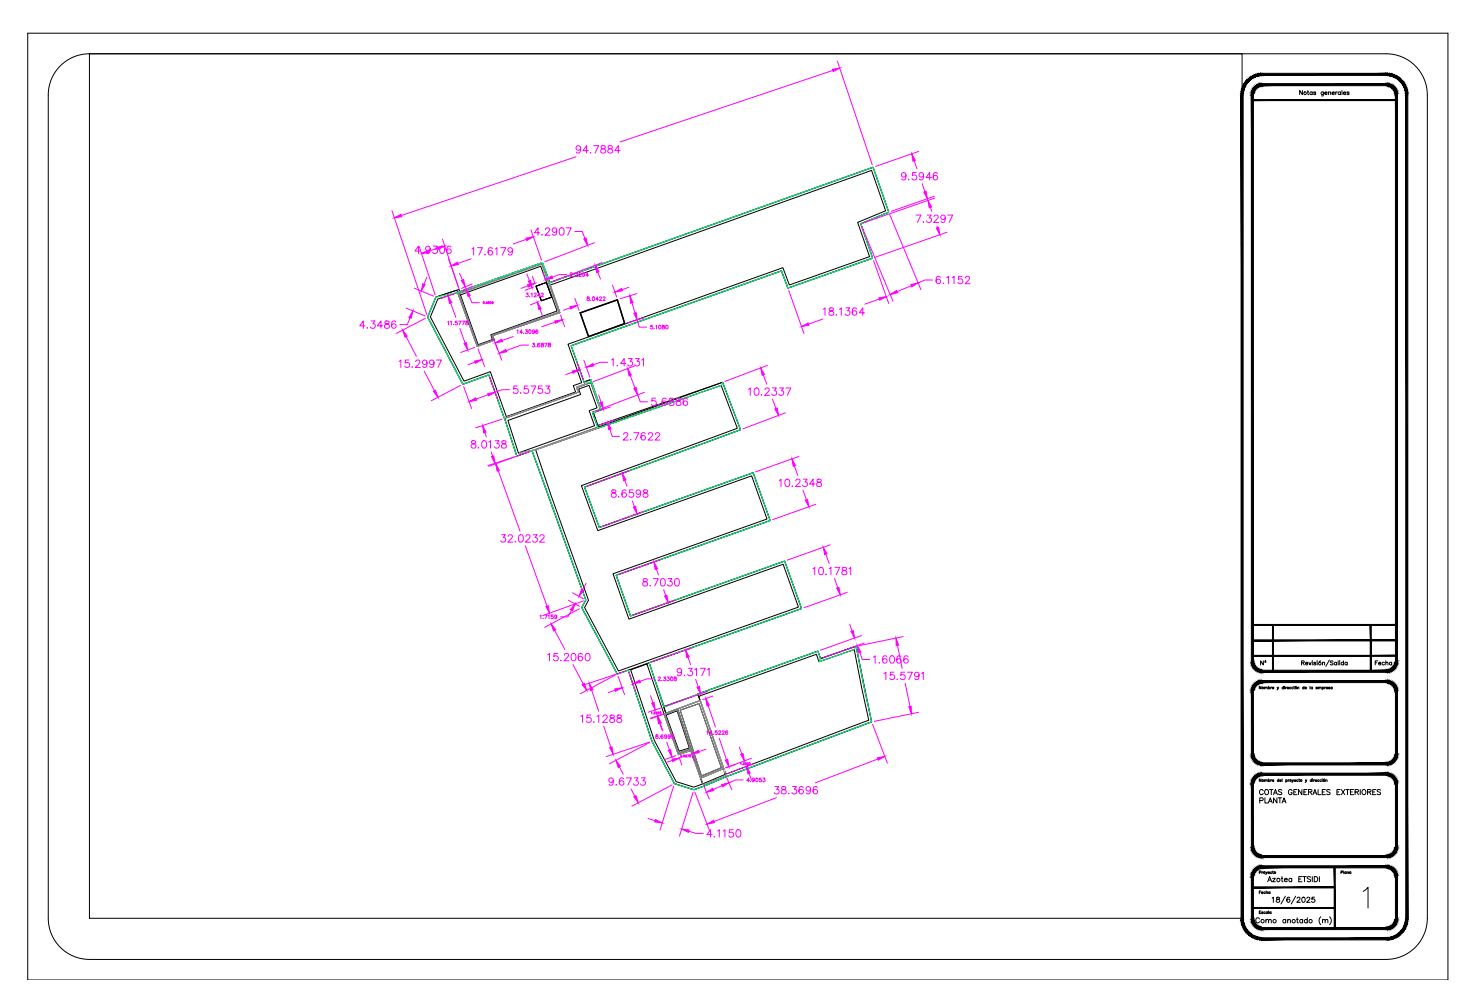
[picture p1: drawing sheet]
<svg xmlns="http://www.w3.org/2000/svg" width="914mm" height="610mm" viewBox="0 0 914 610" stroke-linecap="round" stroke-linejoin="round" font-family="sans-serif">
<!-- layer: 0 -->
<g fill="none" stroke="#000" stroke-width=".62">
<path d="M55 33h711v534h-711zM331 177l6-3 3 9-6 3zM269 183l14-4 1 1 51-18 4 12 200-71 9 28-17 7 7 21-52 19-4-11-130 46 9 24-5 2 1 3-46 16-9-27-16 6-22-41zM270 185l12-4 12 33 11-4-1-3 41-14-5-17 198-71 8 25-17 7 8 21-50 18-4-11-133 47 9 24-5 2 1 4-43 15-9-28-17 6-20-39zM283 181l52-19 10 31-41 14 1 3-11 4zM284 182l50-18 10 28-41 15 1 3-9 3zM358 193l23-8 5 15-23 8zM358 193l23-8 4 15-22 8zM360 236l4-2 7 19-5 2 3 8M311 258l46-16-1-3 8-3 6 17-5 1 4 10-50 17zM313 259l45-16-1-3 6-2 5 14-4 1 3 10-47 16zM331 278l114-40 10 26-96 36 10 27 95-33 9 26-95 34 10 28 95-34 10 27-111 39-21-39 2-5z"/>
<path d="M369 263h.1M369 263l77-27 11 29-96 36 9 24 95-33 10 29-95 34 9 25 95-34 11 30-114 40-22-41 2-5-33-92M388 414l14 43 14 27 12 3 21-8 89-34-10-46-22 7-1-4-74 26M389 413l10-3 20 56 7-3 7 21-5 2-11-4-13-25zM401 409l10 31M410 436l21-8 1 4-21 8zM418 437l14-5 14 42-14 6zM420 438l11-4 14 40-12 5zM431 428h.1M431 430l73-26 1 4 22-7 9 43-88 34zM410 441l8-4 8 25-7 3zM411 440h.1"/>
<path d="M411 441l7-2 7 23-6 2zM432 480l14-6 2 4-14 6z"/>
</g>
<!-- layer: CONTORNO -->
<path d="M269 183l13-4v2l53-19 4 12 200-71 9 28-17 7 7 21-52 19-4-11-130 46 8 23 4-2 7 19-5 2 3 9 77-28 11 29-96 36 9 24 95-33 10 29-95 34 9 25 95-34 11 30-94 33 9 27 95-34 1 4 22-7 10 46-89 34-21 8-12-3-14-27-14-43-7 2-22-41 2-5-33-92-9 3-8-23-9-27-16 6-22-41z" fill="none" stroke="#000" stroke-width=".62"/>
<!-- layer: C-TOPO -->
<g fill="none" stroke="#808080" stroke-width=".62">
<path d="M331 177l6-3 3 9-6 3zM339 174l200-71 9 28-17 7 7 21-52 19-4-11-130 46M269 183l-5 13 22 41 16-6 9 27 46-16-1-3 5-2v-1M282 181l53-19 10 31-41 14 1 3-11 4zM283 181l52-19 10 31-41 14 1 3-11 4zM283 181l51-18 11 29-42 15 1 3-9 3zM358 193l23-8 5 15-23 8zM358 193l23-8 4 15-22 8zM363 236l-7 3 1 3-46 16M364 234l7 19-5 2M364 235l7 18-5 1M369 264l-39 13-10 2 2 1"/>
<path d="M369 264l-41 14M420 438l11-4 14 40-12 5zM410 441l22-9 16 46-13 6h-1l-8-21-7 3zM410 441l22-9 15 43-1-1-14 6-6-17-7 2zM410 441l8-4 14 41-6-15-7 2zM410 441l8-4 10 29-2-4-7 3zM410 441l8-3 8 24-7 2z"/>
</g>
<path d="M282 181l53-19 10 31-41 14 1 3-11 4zM358 193l23-8 4 15-22 8zM362 236v1l-6 2 1 3-46 16M364 235l7 18-5 1M369 264l-39 13-6 2h1M410 441l22-9 15 44-1-2-14 6-6-17-7 2z" fill="none" stroke="#dcdcdc" stroke-width=".62"/>
<path d="M269 183l13-2 53-19 4 12 200-71 9 28-17 7 7 21-52 19-4-11-130 46 8 23h4v-2l7 19-5 2-1-1 4 10 76-26 1-2 11 29-96 36 9 24 95-33 10 29-95 34 9 25 95-34 11 30-94 33 9 27 22-8 73-26 1 4-1 2 22-7 1-2 10 46-89 34-21 8-12-3-14-27-14-43-7 2-22-41 2-5-33-92-9 3-8-23-9-27-16 6-22-41z" fill="none" stroke="#00ff7f" stroke-width=".62"/>
<!-- layer: Title Block -->
<g fill="none" stroke="#000" stroke-width=".62">
<path d="M17 20h876v585h-876zM37 41a25 25 0 0 1 18-8h800a25 25 0 0 1 26 26v508a25 25 0 0 1-26 25h-800a25 25 0 0 1-25-25v-508a25 25 0 0 1 7-18zM804 56v2l-2-2v2M807 57h.1M807 56v2h1M810 57a1 1 0 0 0-2 0 .8 .8 0 0 0 0 1 1 1 0 0 0 2 0M810 57v1M812 57h-1l1 1h-2M817 57l-1 2h-1M817 57a1 1 0 0 0-2 0 .8 .8 0 0 0 0 1 1 1 0 0 0 2 0M817 57h2a.8 .8 0 0 0-1 0 .8 .8 0 0 0-1 1 .8 .8 0 0 0 1 0h1M820 57h1v1"/>
<path d="M820 57v1M822 57h1a.8 .8 0 0 0-1 0 .8 .8 0 0 0 0 1h1M824 57v1M825 57h-1M827 57a.8 .8 0 0 0-1 0 .8 .8 0 0 0 0 1 .8 .8 0 0 0 1 0M827 57v1M828 56v2M829 57h1a.8 .8 0 0 0-1 0 .8 .8 0 0 0 0 1h1M832 57h-1l1 1h-1M803 409h2v-1h-2v2M804 409l1 1M805 409h2a.8 .8 0 0 0-1 0 .8 .8 0 0 0-1 0 .8 .8 0 0 0 1 1h1"/>
<path d="M808 409v1l1-1M810 408h.1M810 409v1M812 409h-1l1 1h-1M813 408h.1M813 409v1M815 408h-1M816 409h1v1M816 409v1M820 407l-2 4M823 408h-2l1 1v1h-1M825 409a1 1 0 0 0-2 0 .8 .8 0 0 0 0 1 1 1 0 0 0 2 0"/>
<path d="M825 409v1M826 408v2M827 408h.1M827 409v1M829 409a.8 .8 0 0 0-1 0 .8 .8 0 0 0 0 1 .8 .8 0 0 0 1 0M829 408v2M831 409a.8 .8 0 0 0-1 0 .8 .8 0 0 0 0 1 .8 .8 0 0 0 1 0M831 409v1M778 423v2l-1-2v2M780 424h1v1M780 424v1M781 424h1v1"/>
<path d="M783 424h1l-1 1M783 423v2M784 424v1M785 424h-1M785 424h1l-1 1h1M788 424v1l1-1M788 425v1M792 424h-1v1h1M792 423v2M792 423h.1M793 424v1M794 424h-1"/>
<path d="M794 424h1l-1 1h1M796 424v1M798 424h-1v1h1M798 423h.1M798 424v1M800 423l-1 1M801 424v1M805 424h-1v1h1M805 423v2M805 424h1l-1 1h1M808 423v2M810 424h-1v1h1"/>
<path d="M810 424v1M812 424h1l-1 1h1M813 424h1v1M813 424v1M814 424h1v1M816 424h1l-1 1M816 424v2M817 424v1M818 424h-1M818 424h1l-1 1h1M821 424h-1v1M822 424h-1v1h1"/>
<path d="M822 424v1M778 481v1l-1-1v1M780 481h1v1M780 481v1M781 481h1v1M783 481l1 1h-1M783 481v1M784 481v1M785 481l-1 1M785 482h1v-1l-1 1h1M789 481l-1 1h1M789 481v1"/>
<path d="M790 482h1l-1-1v1h1M791 481v1M793 481l1 1h-1M793 481v2M795 481v1M797 481l1 1v-1M798 482l-1 1M799 482v-1v1M801 481l-1 1h1M801 481h1M802 481v1M805 481l1 1v-1"/>
<path d="M806 482l-1 1M809 481l-1 1h1M809 481v1M810 481h.1M810 481v1M811 481v1M812 482v-1v1M814 481l-1 1h1M815 481l-1 1h1M816 481h.1M816 481v1M817 481h.1"/>
<path d="M818 481h1v1M818 481v1M777 538h1l-1-1v2M779 538v1M779 538h.1M785 537l1 2M841 550l3-2v12M777 563h1M777 567a1.2 1.2 0 0 0-1-1 1.2 1.2 0 0 0-1 1 1.3 1.3 0 0 0 0 2 1.3 1.3 0 0 0 2 0M778 562h-1v2h1M779 563h-1h1h-1M781 563h-1v1l1-1"/>
<path d="M781 568l2-1v2M781 567v2M782 563h-1l1 1v-1M782 563v1M783 568l1-1v2M783 562v2M784 563h-1l1 1v-1M784 563v1M793 568a1 1 0 0 0-1 0 1 1 0 0 0 0 1 1 1 0 0 0 1 0M793 567v2M794 568l2-1v2M794 567v2"/>
<path d="M800 567h1M800 566v3h1M804 568a1 1 0 0 0-2 0 1 1 0 0 0 0 1 1 1 0 0 0 2 0M804 567v2M807 568a1 1 0 0 0-2 0 1 1 0 0 0 0 1 1 1 0 0 0 2 0M807 566v3M815 566a3 3 0 0 0 0 4M816 568l1-1 1 2M816 567v2M818 568l1-1v2M820 566a3 3 0 0 1 0 4"/>
<circle cx="805" cy="58" r=".8"/>
<circle cx="814" cy="409" r=".8"/>
<circle cx="779" cy="424" r=".5"/>
<circle cx="800" cy="424" r=".5"/>
<circle cx="779" cy="482" r=".5"/>
<circle cx="796" cy="482" r=".5"/>
<circle cx="803" cy="482" r=".5"/>
<circle cx="817" cy="482" r=".5"/>
<circle cx="779" cy="568" r="1"/>
<circle cx="786" cy="568" r="1"/>
<circle cx="798" cy="568" r="1"/>
<circle cx="809" cy="568" r="1"/>
</g>
<g fill="#000" stroke="#000" stroke-width=".62">
<path d="M766 59l1 508v-508zM766 59l1 508h-1z"/>
<path d="M772 59l1 349v-349zM772 59l1 349h-1z"/>
<path d="M778 52h1v1zM778 52v1h1zM778 52v1zM778 52v1zM777 52h1v1zM777 52v1h1zM776 52h1v1zM776 52l1 1zM776 53v-1l1 1zM776 53v1l1-1zM775 53h1v1zM775 53l1 1zM774 53h1l1 1zM774 53l1 1h1zM774 53l1 1h-1zM774 54l1 1v-1zM774 54l1 1-2-1zM773 54l1 1h1zM773 54l1 1h-1zM773 55l1 1v-1zM773 55l1 1h-1zM773 56h1zM773 56h1h-2zM772 56l2 1v-1zM772 56l2 1h-2zM772 57h1h1zM772 57h1l-1 1zM772 58h1v-1zM772 58h1l-1 1zM772 59h1v-1z"/>
<path d="M778 45h1v2zM778 45v2h1zM777 45h1v2zM777 45v2h1zM776 46l1-1v2zM776 46v1h1zM775 46h1v1zM775 46v1h1zM774 46h1v1zM774 46v1h1zM773 47l1-1v1zM773 47l1 1v-1zM772 47h1l1 1zM772 47l1 1h1zM771 48l1-1 1 1zM771 48l1 1 1-1zM770 48h1l1 1zM770 48l1 1h1zM770 49v-1l1 1zM770 49l1 1v-1zM770 49l1 1h-2zM769 50l1 1 1-1zM769 50l1 1h-2zM768 51h1h1zM768 51h1l-1 1zM768 52h1v-1zM768 52h1l-2 1zM767 53h1l1-1zM767 53h1h-1zM767 53l1 1v-1zM767 53l1 1h-2zM766 54l2 1v-1zM766 54l2 1h-2zM766 55l1 1 1-1zM766 55l1 1h-1zM766 56l1 1v-1zM766 56l1 1-1 1zM766 58h1v-1zM766 58h1l-1 1zM766 59h1v-1z"/>
<path d="M779 53h76v-1zM779 52h76l-76 1z"/>
<path d="M779 47h76v-2zM779 45h76l-76 2z"/>
<path d="M861 59l1-1v1zM861 58v1l1-1zM861 58l1-1v1zM861 57v1l1-1zM861 57l1-1v1zM861 57l1-1zM862 56l-1 1zM860 56l1 1 1-1zM861 55l1 1h-2zM860 56l1-1zM861 54v1l-1 1zM860 55v1l1-2zM860 54h1l-1 1zM860 55v-1zM860 53v1v1zM860 53l-1 1 1 1zM859 53h1l-1 1zM859 53v1zM859 53v1zM859 53l-1 1h1zM858 52l1 1-1 1zM858 52v1v1zM857 52h1v1zM857 52v1h1zM857 52v1zM857 52l-1 1h1zM856 52h1l-1 1zM856 52v1zM855 52h1v1zM855 52v1h1z"/>
<path d="M867 59l2-1v1zM867 58v1l2-1zM867 58l1-2 1 2zM867 57v1l1-2zM868 55v1l-1 1zM867 56v1l1-2zM868 54v1l-1 1zM867 55v1l1-2zM868 53v1l-1 1zM866 54l1 1 1-2zM867 53h1l-2 1zM866 53v1l1-1zM867 52v1h-1zM866 52v1l1-1zM866 51l1 1h-1zM865 51l1 1v-1zM865 50l1 1h-1zM864 51h1v-1zM865 49v1l-1 1zM865 49l-1 1v1zM864 48l1 1-1 1zM864 48l-1 1 1 1zM863 48h1l-1 1zM863 48l-1 1h1zM862 47l1 1-1 1zM862 47v1v1zM861 47h1v1zM861 47v1h1zM860 46l1 1v1zM860 46v1l1 1zM859 46h1v1zM859 46v1h1zM858 46h1v1zM858 46v1h1zM857 45l1 1v1zM857 45v2h1zM856 45h1v2zM856 45v2h1zM855 45h1v2zM855 45v2h1z"/>
<path d="M773 61v1l89-1zM773 62l89-1v1z"/>
<path d="M773 385v1l89-1zM773 386l89-1v1z"/>
<path d="M773 395h89zM773 395h89z"/>
<path d="M772 408h1l-1 1zM772 409l1-1zM772 409l1-1-1 1zM772 409h1v-1zM772 409h1l-1 1zM772 410h2l-1-1zM772 410h2l-1 1zM774 410l-1 1 1-1zM773 411l1-1-1 1zM774 410l-1 1h1zM773 411h1l-1 1zM774 411l-1 1 1-1zM773 412l1-1v1zM774 411v1h1zM774 412h1l-1 1zM775 412l-1 1 1-1zM775 412v1h-1zM775 412v1l1-1zM776 412v2l-1-1zM776 412v2v-1zM776 413v1zM776 413v1l1-1zM777 413v1h-1zM777 413v1v-1zM777 413l1 2-1-1zM777 413l1 2v-2zM778 413v2zM778 413v2v-1zM778 414l1 1h-1zM778 414l1 1v-1z"/>
<path d="M773 404v1l89-1zM773 405l89-1v1z"/>
<path d="M779 414v1l76-1zM779 415l76-1v1z"/>
<path d="M778 420h1v1zM778 420v1h1zM778 420v1zM778 420v1zM777 420h1v1zM777 420v1h1zM776 420h1v1zM776 420l1 2v-1zM776 421v-1l1 2zM776 421v1h1zM775 421h1v1zM775 421l1 1zM774 422l1-1 1 1zM774 422l1 1 1-1zM774 422l1 1-1-1zM774 422l1 1zM774 422l1 1h-2zM773 423l1 1 1-1zM773 423l1 1-1-1zM773 423l1 1zM773 423l1 1h-1zM773 424l1 1v-1zM773 424l1 1h-2zM772 425h2zM772 425h2h-2zM772 425l1 1 1-1zM772 425l1 1h-1zM772 426h1zM772 426h1l-1 1zM772 427h1v-1z"/>
<path d="M785 386v28h1zM785 386h1v28z"/>
<path d="M845 386v28h1zM845 386h1v28z"/>
<path d="M855 414l1 1h-1zM855 414l1 1v-1zM856 414l1 1h-1zM856 414l1 1-1-2zM856 413l1 1v1zM856 413l1 1v-1zM857 413l1 1h-1zM857 413l1 1v-1zM858 413l1 1h-1zM858 413l1 1-1-1zM858 413h1v1zM858 413h1v-1zM859 412l1 1h-1zM859 412l1 1-1-1zM859 412h1v1zM859 412h1zM860 412h1h-1zM860 411v1h1zM860 411h1v1zM860 411h1zM860 411h2h-1zM860 410v1h2zM860 410h2v1zM861 410h-1h2zM861 410l1-1v1zM861 409v1l1-1zM861 409h1zM861 408v1h1zM861 408h1v1zM861 408h1z"/>
<path d="M861 59v349h1zM861 59h1v349z"/>
<path d="M772 427l1 38v-38zM772 427l1 38h-1z"/>
<path d="M779 421h76v-1zM779 420h76l-76 1z"/>
<path d="M861 427l1-1v1zM861 426v1l1-1zM861 426l1-1v1zM861 426l1-1zM861 426l1-1zM861 425v1l1-1zM862 424v1h-1zM860 425h1l1-1zM861 423l1 1-2 1zM860 424v1l1-2zM861 423l-1 1zM860 424l1-1zM860 422l1 1-1 1zM860 423v1v-2zM860 422v1zM860 422l-1 1h1zM859 421l1 1-1 1zM859 421v1v1zM859 421v1zM859 421l-1 1h1zM858 420l1 1-1 1zM858 420v2zM857 420h1v2zM857 420v1l1 1zM857 420v1zM857 420l-1 1h1zM856 420h1l-1 1zM856 420v1zM855 420h1v1zM855 420v1h1z"/>
<path d="M772 465h1l-1 1zM772 466h1v-1zM772 466h1h-1zM772 466h1zM772 466h1l-1 1zM772 467h2l-1-1zM772 467h2l-1 1zM774 467l-1 1 1-1zM773 468l1-1-1 1zM774 467l-1 1h1zM773 468h1l-1 1zM774 468l-1 1 1-1zM773 469l1-1v2zM774 468v2l1-1zM774 470l1-1-1 1zM775 469l-1 1 1-1zM775 469v2l-1-1zM775 469v2l1-1zM776 470v1h-1zM776 470v1v-1zM776 470v1zM776 470v1l1-1zM777 470v2l-1-1zM777 470v2v-2zM777 470l1 2h-1zM777 470l1 2v-1zM778 471v1zM778 471v1v-1zM778 471l1 1h-1zM778 471l1 1v-1z"/>
<path d="M778 477h1v1zM778 477v1h1zM778 477v1zM778 477v1zM777 477h1v1zM777 477v2l1-1zM776 478l1-1v2zM776 478l1 1zM776 478l1 1zM776 478v1h1zM775 478h1v1zM775 478l1 1zM774 479l1-1 1 1zM774 479l1 1 1-1zM774 479l1 1-1-1zM774 479l1 1zM774 479l1 1h-2zM773 480l1 1 1-1zM773 480l1 1h-1zM773 481h1zM773 481h1h-1zM773 481l1 1v-1zM773 481l1 1h-2zM772 482h2zM772 482h2l-2 1zM772 483h1l1-1zM772 483h1h-1zM772 483h1zM772 483h1l-1 1zM772 484h1v-1z"/>
<path d="M779 471v1l76-1zM779 472l76-1v1z"/>
<path d="M779 478h76v-1zM779 477h76l-76 1z"/>
<path d="M855 471l1 1h-1zM855 471l1 1v-1zM856 471l1 1h-1zM856 471l1 1-1-1zM856 471l1 1zM856 471l1 1v-2zM857 470l1 1-1 1zM857 470l1 1v-1zM858 470l1 1h-1zM858 470l1 1-1-1zM858 470l1 1zM858 470l1 1v-1zM859 470h1l-1 1zM859 470h1l-1-1zM859 469l1 1zM859 469l1 1v-1zM860 469h1l-1 1zM860 468v1h1zM860 468h1v1zM860 468h1zM860 468h2h-1zM860 467v1h2zM860 467h2v1zM861 467h-1h2zM861 467l1-1v1zM861 466v1l1-1zM861 466h1zM861 466h1zM861 466l1-1v1zM861 465v1l1-1z"/>
<path d="M861 427v38h1zM861 427h1v38z"/>
<path d="M772 484l1 38v-38zM772 484l1 38h-1z"/>
<path d="M861 484l1-1v1zM861 483v1l1-1zM861 483h1zM861 483h1zM861 483l1-1v1zM861 482v1l1-1zM862 481v1h-1zM860 482h1l1-1zM861 481h1l-2 1zM860 481v1l1-1zM861 480v1h-1zM860 481l1-1zM860 479l1 1-1 1zM860 480v1v-2zM860 479v1zM860 479l-1 1h1zM859 478l1 1-1 1zM859 478v1v1zM859 478v1zM859 478l-1 1h1zM858 478h1l-1 1zM858 478v1zM857 477l1 1v1zM857 477v2h1zM857 477v2zM857 477l-1 1 1 1zM856 477h1l-1 1zM856 477v1zM855 477h1v1zM855 477v1h1z"/>
<path d="M772 522h1l-1 1zM772 523h1v-1zM772 523h1l-1 1zM772 524l1-1zM772 524l1-1-1 1zM772 524h2l-1-1zM772 524h2l-1 1zM774 524l-1 1 1-1zM773 525l1-1-1 2zM774 524l-1 2 1-1zM773 526l1-1-1 1zM774 525l-1 1 1-1zM773 526l1-1v2zM774 525v2l1-1zM774 527l1-1-1 1zM775 526l-1 1 1-1zM775 526v2l-1-1zM775 526v2l1-1zM776 527v1h-1zM776 527v1v-1zM776 527v2v-1zM776 527v2l1-2zM777 527v2h-1zM777 527v2v-1zM777 528l1 1h-1zM777 528l1 1v-1zM778 528v1zM778 528v1v-1zM778 528l1 1h-1zM778 528l1 1v-1z"/>
<path d="M779 528v1l76-1zM779 529l76-1v1z"/>
<path d="M778 534h1v1zM778 534v1h1zM778 534v1zM778 534v2v-1zM777 535l1-1v2zM777 535v1h1zM776 535h1v1zM776 535l1 1zM776 535l1 1zM776 535v1h1zM775 536l1-1v1zM775 536l1 1v-1zM774 536h1l1 1zM774 536l1 1h1zM774 536l1 1h-1zM774 537h1zM774 537h1h-2zM773 537l1 1 1-1zM773 537l1 1h-1zM773 538h1zM773 538h1h-1zM773 538l1 1v-1zM773 538l1 1h-2zM772 539h2zM772 539h2l-2 1zM772 540h1l1-1zM772 540h1h-1zM772 540l1 1v-1zM772 540l1 1h-1zM772 541h1z"/>
<path d="M855 528l1 1h-1zM855 528l1 1v-1zM856 528l1 1h-1zM856 528l1 1-1-1zM856 528l1 1zM856 528l1 1v-1zM857 528l1 1h-1zM857 528l1 1v-2zM858 527l1 1-1 1zM858 527l1 1-1-1zM858 527l1 1zM858 527l1 1v-1zM859 527h1l-1 1zM859 527h1l-1-1zM859 526l1 1zM859 526l1 1v-1zM860 526h1l-1 1zM860 525v1h1zM860 525l1 1zM860 525l1 1zM860 525h2l-1 1zM860 524v1h2zM860 524h2v1zM861 524h-1h2zM861 524h1zM861 523v1h1zM861 523h1v1zM861 523h1zM861 523l1-1v1zM861 522v1l1-1z"/>
<path d="M779 535h76v-1zM779 534h76l-76 1z"/>
<path d="M861 484v38h1zM861 484h1v38z"/>
<path d="M773 560v1l51-1zM773 561l51-1v1z"/>
<path d="M773 547v1l51-1zM773 548l51-1v1z"/>
<path d="M772 541l1 26v-26zM772 541l1 26h-1z"/>
<path d="M861 541l1-1v1zM861 541l1-1zM861 541l1-1zM861 540v1l1-1zM861 540l1-1v1zM861 539v1l1-1zM862 538v1h-1zM860 539h1l1-1zM861 538h1l-2 1zM860 538v1l1-1zM861 537v1h-1zM860 538l1-1zM860 537h1l-1 1zM860 537v1v-1zM860 536v1zM860 536l-1 1h1zM859 536h1l-1 1zM859 536v1zM859 535v1v1zM859 535l-1 1 1 1zM858 535h1l-1 1zM858 535v1zM857 535h1v1zM857 535v1h1zM857 534v1v1zM857 534l-1 2h1zM856 534h1l-1 2zM856 534v1v1zM855 534h1v1zM855 534v1h1z"/>
<path d="M766 567h1l-1 1zM766 568h1v-1zM766 568h1l-1 1zM767 568l-1 1 1-1zM766 569l1-1-1 2zM767 568l-1 2 1-1zM766 570l1-1-1 2zM767 569l-1 2 2-1zM766 571l2-1-1 2zM768 570l-1 2 1-1zM767 572l1-1-1 2zM768 571l-1 2 1-1zM767 573l1-1v2zM768 572v2l1-1zM768 574l1-1-1 1zM769 573l-1 1h1zM768 574h1v1zM769 574v1l1-1zM769 575l1-1v2zM770 574v2l1-1zM770 576l1-1-1 2zM771 575l-1 2 1-1zM771 576v1h-1zM771 576v1l1-1zM772 576v2l-1-1zM772 576v2l1-1zM773 577v1h-1zM773 577v1l1-1zM774 577v2l-1-1zM774 577v2v-1zM774 578l1 1h-1zM774 578l1 1v-1zM775 578l1 2-1-1zM775 578l1 2v-2zM776 578l1 2h-1zM776 578l1 2v-2zM777 578l1 2h-1zM777 578l1 2v-1zM778 579l1 1h-1zM778 579l1 1v-1z"/>
<path d="M772 567h1h-1zM772 567h1zM772 567h1l-1 1zM772 568h1v-1zM772 568h1l-1 1zM772 569l2-1h-1zM772 569l2-1-1 1zM774 568l-1 1h1zM773 569h1l-1 1zM774 569l-1 1 1-1zM773 570l1-1-1 2zM774 569l-1 2 1-1zM773 571l1-1v1zM774 570v1l1-1zM774 571l1-1-1 2zM775 570l-1 2 1-1zM775 571v1h-1zM775 571v1l1-1zM776 571v2l-1-1zM776 571v2v-1zM776 572v1zM776 572v1l1-1zM777 572v1h-1zM777 572v1v-1zM777 572l1 1h-1zM777 572l1 1v-1zM778 572v2v-1zM778 572v2v-2zM778 572l1 2h-1zM778 572l1 2v-2z"/>
<path d="M779 579v1l76-1zM779 580l76-1v1z"/>
<path d="M779 572v2l76-2zM779 574l76-2v2z"/>
<path d="M823 535v38h1zM823 535h1v38z"/>
<path d="M855 579l1 1h-1zM855 579l1 1v-1zM856 579l1 1h-1zM856 579l1 1v-2zM857 578l1 2h-1zM857 578l1 2v-2zM858 578l1 1-1 1zM858 578l1 1v-1zM859 578l1 1h-1zM859 578l1 1v-1zM860 578h1l-1 1zM860 578h1v-1zM861 577l1 1h-1zM861 577l1 1v-1zM862 577h1l-1 1zM862 577h1l-1-1zM862 576l2 1h-1zM862 576l2 1-1-1zM863 576h2l-1 1zM863 576h2l-1-1zM864 575h1v1zM864 574v1h1zM864 574h2l-1 1zM865 574h-1h2zM865 574h2h-1zM866 573l-1 1h2zM866 573h1v1zM866 572v1h1zM866 572h2l-1 1zM866 571v1h2zM866 571h2v1zM867 570l-1 1h2zM867 570h1v1zM867 569v1h1zM867 569h1v1zM867 568v1h1zM867 568h2l-1 1zM867 568h2zM867 568l2-1v1zM867 567v1l2-1z"/>
<path d="M855 572l1 2h-1zM855 572l1 2v-2zM856 572l1 1-1 1zM856 572l1 1-1-1zM856 572l1 1zM856 572l1 1v-1zM857 572l1 1h-1zM857 572l1 1v-1zM858 572l1 1h-1zM858 572l1 1-1-1zM858 572h1v1zM858 572h1v-1zM859 571l1 1h-1zM859 571l1 1-1-1zM859 571h1v1zM859 571h1v-1zM860 570l1 1h-1zM860 570l1 1zM860 570h1v1zM860 569v1h1zM860 569h2l-1 1zM860 569h2zM860 569h2zM861 568l-1 1h2zM861 568h1v1zM861 568h1zM861 568l1-1v1zM861 567v1l1-1zM861 567h1zM861 567h1z"/>
<path d="M861 541v26h1zM861 541h1v26z"/>
<path d="M867 59v508h2zM867 59h2v508z"/>
</g>
<!-- layer: COTAS -->
<g fill="none" stroke="#f0f" stroke-width=".62">
<path d="M517 38l21 64M514 43l-131 45M355 97l-107 36M564 99l2 5M567 93l-27 10M569 113l2 5M242 130l21 64M532 140l19 46M549 132l19 47M574 128l1 2M577 121l-27 9M577 122l-44 16"/>
<path d="M259 152l9 30M273 147l10 30M277 160l6 18M291 160l-8 3M325 148l-8 3M328 142l6 19M355 143h4l2 4M367 150l-31 11M584 143l-44 16M256 178l12 5M263 171l-1 4M284 169l1 4"/>
<path d="M291 175l-6 3M292 177l-7 2M325 169l2 4M326 176l-5 2M329 171l1 4M329 177l-5 2M335 168l2 5M350 169h-5l-4 2M369 168l2 4M371 162l-30 12M378 176l2 7M388 177l-4 2"/>
<path d="M487 179l9 27M539 161l9 26M562 176l-9 4M575 173h-4l-5 2M251 190l11 5M253 196l-2 4h-4M262 196l-18 10M278 187l3 9M281 181l-9 3M289 183l2 4h5M299 187h.1M301 187h-1v-1v1"/>
<path d="M301 186l1 1h-1l1-1zM304 187v-1v1M333 186l-6 2M333 191l2 4M343 199l-9 3M346 194l2 8M352 190l-4 1M355 184l2 7M390 187l2 6M393 181l-10 3M393 197l1 5h5M397 196l-10 3"/>
<path d="M508 197l-9 3M543 185l-9 3M251 208l6 12M284 203l3 9M293 214l-9 4M295 215l4 11M304 209l3 7M306 211l4 11M317 208l-7 2M326 213h-4l-10 3M262 229l6 12M284 238l-18 9"/>
<path d="M286 239l5 13M293 223l-4 2M302 233l5 13M353 230l-4 1M356 224l4 10M360 222l4 11M375 224h-5l-4 1M389 232l3 7M391 226l-25 10M471 231l2 6M474 225l-27 10M301 244l-7 2"/>
<path d="M310 259l-17 5M314 240h-4l-5 2M369 244l2 4M377 251l-9 3M379 259l-9 3M393 244l2 4h5M398 242l-26 10M477 246l2 6M485 255l-27 10M299 267l1 3M303 279l1 3M327 279l-25 9"/>
<path d="M376 265l2 4h4M307 290l14 38M317 282l-16 5M386 296l1 4M388 291l-26 9M490 287l2 6M493 282l-27 9M390 309l1 4M397 315l-26 10M495 302l3 6M503 311l-26 10M324 337l14 37"/>
<path d="M512 336l-26 10M362 360l-3 4M405 351l1 4M408 345l-26 9M510 342l2 6M515 357l2 6M333 380l1-1v3M336 379h2l-2 3M338 380l1-1v3M341 379h-1v1a.8 .8 0 0 1 1 0 1 1 0 0 1 0 2 .8 .8 0 0 1-1-1M351 370l7 4M353 377l-3 4h-4"/>
<path d="M353 366l7 3M358 376l-22 11M360 371l-25 9M409 364l2 4M417 370l-26 10M523 365l-27 10M335 382h.1M342 389l7 12M344 380a.7 .7 0 0 1-1 1 .7 .7 0 0 1-1-1 .7 .7 0 0 1 1 0v2l-1-1M427 400l-25 8M524 385l2 4M532 392l-26 9"/>
<path d="M533 397l-25 9M554 398l3 14M557 393l-27 5M353 410l7 12M379 417l-21 11M381 417l4 12M386 414l-27 9M388 415l4 11M404 419h-5l-4 1M424 405l2 5M429 419l2 5M530 403l2 4h5"/>
<path d="M365 426l4 13M380 426l-5 1M401 429l2 5M402 439v2M404 440v-1l-1 2h1M405 440v-1v1M406 439h1l-1 2M408 437l-8 2M437 427l-26 8M437 435l4 14M440 430l-6 2M559 422l2 14"/>
<path d="M567 439l-28 6M372 448l5 13M401 458l-27 9M401 458l-25 13M403 440h.1M407 446l1 4M407 446l2 5M408 441l-7 2M409 440l-8 3M411 458l2 5M444 455l4 14M538 447l10 24"/>
<path d="M382 473l3 5M415 469l-4 2M417 466l-7 3M419 467l2 5M420 466h1l-1 1h1M421 467h.1M422 466v1v-1v1M423 466h1l-1 1h1M424 466h1l-1 1M427 465l1 5M436 462l-5 2M448 479l3 8"/>
<path d="M456 461l2 4M457 471v1M458 472h.1M459 471l-1 1h1M462 471h-1l1 1v-1h-1M464 468l-16 6 6-2M465 471l-16 6M542 468l-39 15M389 487l3 4M415 484l-25 13M416 485l-9 27M428 489l-9 27"/>
<path d="M429 489l9 24M434 485l4 8M446 485l-6 2M459 481h-5l-4 2M479 492l-38 15M400 505l4 1M425 513l4 1h5"/>
<circle cx="298" cy="187" r=".6"/>
<circle cx="303" cy="187" r=".6"/>
<circle cx="408" cy="440" r=".6"/>
<circle cx="426" cy="466" r=".6"/>
<circle cx="460" cy="471" r=".6"/>
<circle cx="463" cy="471" r=".6"/>
</g>
<g fill="#f0f" stroke="#f0f" stroke-width=".62">
<path d="M436 509l4-3 1 2z"/>
<path d="M541 468l5-1-4 2z"/>
<path d="M553 394l1 4h-1z"/>
<path d="M561 436h1v4z"/>
<path d="M404 506l5 2-5-1z"/>
<path d="M421 512h4v2z"/>
<path d="M380 469l3 4-2 1z"/>
<path d="M391 492l1-1 2 4z"/>
<path d="M364 422l2 4h-2z"/>
<path d="M376 461h2v4z"/>
<path d="M508 338l2 4h-1z"/>
<path d="M516 363l2-1v5z"/>
<path d="M489 283l2 4-2 1z"/>
<path d="M497 309l1-1 1 5z"/>
<path d="M469 227l3 4-2 1z"/>
<path d="M478 252h1l1 4z"/>
<path d="M563 95l2 4h-2z"/>
<path d="M570 119l1-1 1 5z"/>
<path d="M573 124l2 4h-2z"/>
<path d="M578 141l1-1 1 5z"/>
<path d="M243 134l4-2 1 2z"/>
<path d="M514 43l4-1-4 2z"/>
<path d="M384 292l2 4-1 1z"/>
<path d="M391 313l1-1 1 5z"/>
<path d="M403 347l3 4h-2z"/>
<path d="M410 368l2-1v5z"/>
<path d="M423 401l2 4-1 1z"/>
<path d="M430 424h2v4z"/>
<path d="M525 390l1-1 1 5z"/>
<path d="M529 398l2 4-1 1z"/>
<path d="M340 385l3 4h-1z"/>
<path d="M359 422h2l1 4z"/>
<path d="M359 364h1l-3 4z"/>
<path d="M355 373l-2 4-1-1z"/>
<path d="M306 286l2 4-1 1z"/>
<path d="M337 374h1l1 4z"/>
<path d="M495 201l4-2v2z"/>
<path d="M542 184l5-1-4 2z"/>
<path d="M549 182l4-3 1 2z"/>
<path d="M562 176l4-1-3 2z"/>
<path d="M278 164l4-2 1 1z"/>
<path d="M325 147l4-1-4 2z"/>
<path d="M261 175l1 1-2 4z"/>
<path d="M255 192l-1 4h-2z"/>
<path d="M248 204l3 3-1 1z"/>
<path d="M267 241h2l1 4z"/>
<path d="M353 229l5-1-4 2z"/>
<path d="M362 227l4-3v2z"/>
<path d="M387 227l3 4-2 1z"/>
<path d="M391 240l1-1 1 5z"/>
<path d="M370 248h2v5z"/>
<path d="M375 261l2 4h-1z"/>
<path d="M289 248l4-2 1 1z"/>
<path d="M301 243l4-1-4 2z"/>
<path d="M298 263l2 4h-2z"/>
<path d="M303 282l2-1v5z"/>
<path d="M389 183l2 4h-2z"/>
<path d="M391 193h2v4z"/>
<path d="M352 189l4-1-4 3z"/>
<path d="M379 180l4-2 1 1z"/>
<path d="M326 173h1l1 5z"/>
<path d="M332 186l2 4-2 1z"/>
<path d="M326 176l4-1-4 2z"/>
<path d="M336 173l5-3v2z"/>
<path d="M293 223l4-1-4 2z"/>
<path d="M308 218l4-2 1 1z"/>
<path d="M305 212l5-3v2z"/>
<path d="M342 198l5-1-4 2z"/>
<path d="M367 164l3 4h-2z"/>
<path d="M360 147h2l1 4z"/>
<path d="M285 173l1-1 1 5z"/>
<path d="M288 178l2 4-1 1z"/>
<path d="M276 183l3 4h-2z"/>
<path d="M286 212l2-1 1 5z"/>
<path d="M415 468h4l-4 2z"/>
<path d="M427 465l4-2v1z"/>
<path d="M457 465h1l1 4z"/>
<path d="M461 473l2 4h-2z"/>
<path d="M436 489l4-3v2z"/>
<path d="M445 484l5-1-4 2z"/>
<path d="M435 431l3 4-2 1z"/>
<path d="M448 469l1-1 1 5z"/>
<path d="M406 442l2 4-1 1z"/>
<path d="M412 463h2l1 4z"/>
<path d="M379 425l5-1-4 3z"/>
<path d="M391 422l4-2v1z"/>
<path d="M402 434l2-1v5z"/>
<path d="M406 442l2 4h-2z"/>
</g>
<text font-size="8.8" x="784" y="559">18/6/2025</text>
<g font-size="8.4" fill="#f0f">
<text x="355" y="96">94.7884</text>
<text x="555" y="112">9.5946</text>
<text x="564" y="139">7.3297</text>
<text x="329" y="146">4.2907</text>
<text x="255" y="158">4.9306</text>
<text x="290" y="159">17.6179</text>
<text x="577" y="176">6.1152</text>
<text x="507" y="196">18.1364</text>
<text x="221" y="204">4.3486</text>
<text x="246" y="228">15.2997</text>
<text x="376" y="227">1.4331</text>
<text x="316" y="244">5.5753</text>
<text x="461" y="245">10.2337</text>
<text x="401" y="252">5.6886</text>
<text x="384" y="273">2.7622</text>
<text x="290" y="278">8.0138</text>
<text x="480" y="301">10.2348</text>
<text x="376" y="308">8.6598</text>
<text x="308" y="336">32.0232</text>
<text x="501" y="356">10.1781</text>
<text x="396" y="363">8.7030</text>
<text x="337" y="409">15.2060</text>
<text x="538" y="410">1.6066</text>
<text x="417" y="418">9.3171</text>
<text x="545" y="421">15.5791</text>
<text x="357" y="447">15.1288</text>
<text x="375" y="486">9.6733</text>
<text x="477" y="491">38.3696</text>
<text x="435" y="518">4.1150</text>
</g>
<g font-size="6.6">
<text x="776" y="491">COTAS GENERALES EXTERIORES</text>
<text x="776" y="497">PLANTA</text>
<text x="781" y="545">Azotea ETSIDI</text>
</g>
<g font-size="6.2">
<text x="777" y="412">Nº</text>
<text x="848" y="412">Fecha</text>
</g>
<g font-size="5.7" fill="#f0f">
<text x="351" y="172">2.2294</text>
<text x="323" y="185">3.1242</text>
<text x="275" y="202">11.5778</text>
<text x="318" y="207">14.3096</text>
<text x="400" y="204">5.1080</text>
<text x="460" y="484">4.9053</text>
</g>
<g font-size="5.3" fill="#f0f">
<text x="361" y="187">8.0422</text>
<text x="327" y="215">3.6878</text>
<text x="405" y="421">2.3308</text>
<text x="435" y="454">14.5226</text>
<text x="404" y="457">8.6995</text>
</g>
<g font-size="4.4">
<text x="827" y="540">Plano</text>
<text x="776" y="552">Fecha</text>
</g>
</svg>
